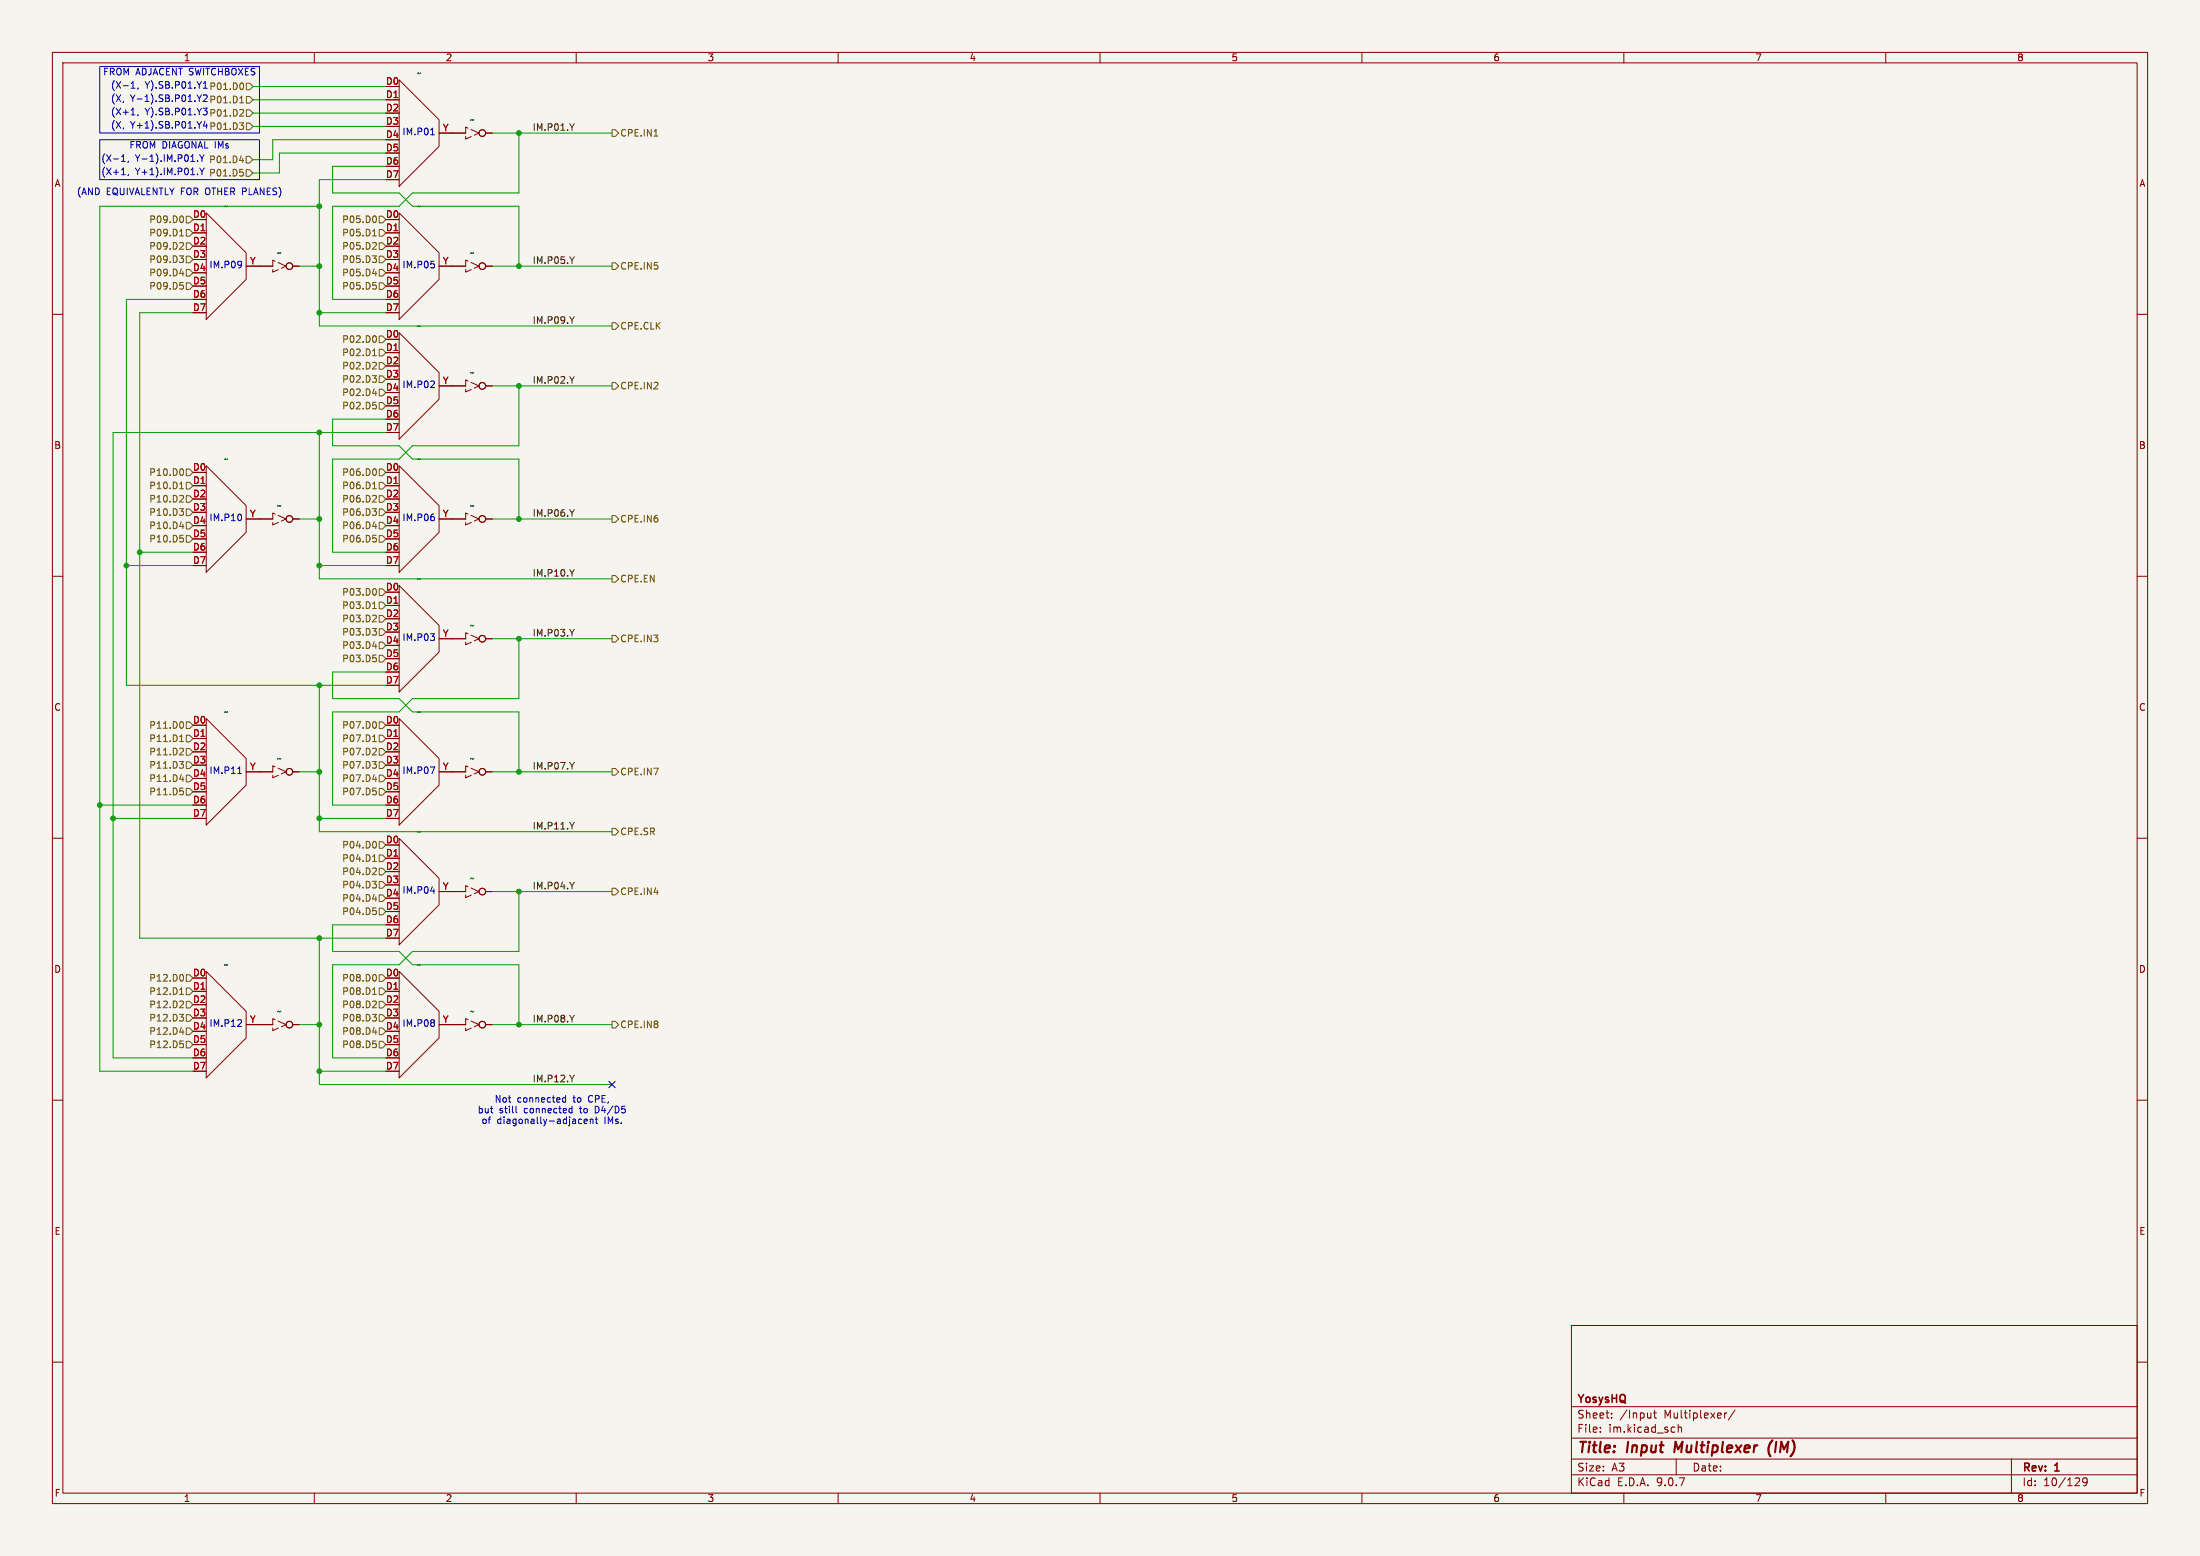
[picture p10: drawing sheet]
<svg xmlns="http://www.w3.org/2000/svg" width="420mm" height="297mm" viewBox="0 0 420 297" stroke-linecap="round" stroke-linejoin="round" font-family="sans-serif">
<path d="M0 0h420v297h-420z" fill="#f5f4ef" stroke="#f5f4ef" stroke-width=".19"/>
<g fill="none" stroke="#840000" stroke-width=".19">
<path d="M10 10h400v277h-400zM12 12h396v273h-396zM60 10v2M73.7 19.1h2.5M76.2 15.2l7.6 7.7v5l-7.6 7.7zM110 10v2M160 10v2M210 10v2M260 10v2M310 10v2M360 10v2M83.8 25.4h5.1"/>
<path d="M92.7 25.4h1.3M36.8 44.5h2.6M39.4 40.6l7.6 7.7v5l-7.6 7.7zM47 50.8h5.1M55.9 50.8h1.2M73.7 44.5h2.5M76.2 40.6l7.6 7.7v5l-7.6 7.7zM83.8 50.8h5.1M92.7 50.8h1.3M10 60h2M73.7 67.3h2.5M76.2 63.5l7.6 7.6v5.1l-7.6 7.6z"/>
<path d="M83.8 73.7h5.1M92.7 73.7h1.3M408 60h2M36.8 92.7h2.6M39.4 88.9l7.6 7.6v5.1l-7.6 7.6zM47 99.1h5.1M55.9 99.1h1.2M73.7 92.7h2.5M76.2 88.9l7.6 7.6v5.1l-7.6 7.6zM83.8 99.1h5.1M92.7 99.1h1.3M10 110h2"/>
<path d="M73.7 115.6h2.5M76.2 111.8l7.6 7.6v5.1l-7.6 7.6zM408 110h2M39.4 137.2l7.6 7.6v5.1l-7.6 7.6zM76.2 137.2l7.6 7.6v5.1l-7.6 7.6zM83.8 121.9h5.1M92.7 121.9h1.3M10 160h2M36.8 141h2.6M47 147.3h5.1M55.9 147.3h1.2M73.7 141h2.5"/>
<path d="M83.8 147.3h5.1M92.7 147.3h1.3M408 160h2M73.7 163.8h2.5M76.2 160l7.6 7.6v5.1l-7.6 7.6zM83.8 170.2h5.1M92.7 170.2h1.3M36.8 189.2h2.6M39.4 185.4l7.6 7.6v5.1l-7.6 7.6zM47 195.6h5.1M55.9 195.6h1.2M73.7 189.2h2.5"/>
<path d="M76.2 185.4l7.6 7.6v5.1l-7.6 7.6zM83.8 195.6h5.1M92.7 195.6h1.3M10 210h2M408 210h2M300 253h108v32h-108zM10 260h2M300 278.5h108M300 274.5h108M300 268.5h108M305.5 273.2v.2M305.5 272.5v.1"/>
<path d="M307.7 270.5v.2M307.7 269.8v.1M315.2 269.7v1M315.2 270.5l-.1 .1M315.7 269.7h.5M315.9 269.2v1.3l.3 .2M320 278.5v3M320.4 271.9v1.5M320.4 272.5l.2-.1 .3 .1 .1 .9M329.2 269.7v1M329.7 269.7l-.3 .1-.2 .2M331.2 269.1l-1.3 1.9"/>
<path d="M384 278.5v6.5M408 260h2M60 285v2M110 285v2M160 285v2M210 285v2M260 285v2M300 281.5h108M310 285v2M360 285v2M398.4 282.7l-.2 .3h-.3l-.3-.3 .1-.5 .5-.1 .2 .1a.99 .99 0 0 1-.4 1.4h-.3"/>
<circle cx="92.1" cy="25.4" r=".63"/>
<circle cx="55.2" cy="50.8" r=".63"/>
<circle cx="92.1" cy="50.8" r=".63"/>
<circle cx="92.1" cy="73.7" r=".63"/>
<circle cx="55.2" cy="99.1" r=".63"/>
<circle cx="92.1" cy="99.1" r=".63"/>
<circle cx="92.1" cy="121.9" r=".63"/>
<circle cx="55.2" cy="147.3" r=".63"/>
<circle cx="92.1" cy="147.3" r=".63"/>
<circle cx="92.1" cy="170.2" r=".63"/>
<circle cx="55.2" cy="195.6" r=".63"/>
<circle cx="92.1" cy="195.6" r=".63"/>
</g>
<path d="M319.9 275.2l-.3 2M338.4 274.9a2.35 2.35 0 0 0-.4 3.1" fill="none" stroke="#840000" stroke-width=".4"/>
<path d="M91.4 25.4l-2.5-1.1v2.2l2.5-1.1M54.6 50.8l-2.5-1.1v2.2l2.5-1.1M91.4 50.8l-2.5-1.1v2.2l2.5-1.1M91.4 73.7l-2.5-1.2v2.3l2.5-1.1M54.6 99.1l-2.5-1.2v2.3l2.5-1.1M91.4 99.1l-2.5-1.2v2.3l2.5-1.1M91.4 121.9l-2.5-1.1v2.3l2.5-1.2M54.6 147.3l-2.5-1.1v2.3l2.5-1.2M91.4 147.3l-2.5-1.1v2.3l2.5-1.2M91.4 170.2l-2.5-1.2v2.3l2.5-1.1M54.6 195.6l-2.5-1.2v2.3l2.5-1.1M91.4 195.6l-2.5-1.2v2.3l2.5-1.1" fill="none" stroke="#840000" stroke-width=".19" stroke-dasharray="1.7 .6"/>
<g fill="none" stroke="#725600" stroke-width=".19">
<path d="M45.8 19.6h.7M46 18.5l.1-.1v1.2M46.2 15.8a.79 .79 0 0 1 0 1.3M47 15.9h.7l.6 .6-.6 .6h-.7zM47 18.4h.7l.6 .7-.6 .6h-.7zM45.7 23.4h.8l-.4 .5M45.7 30.6h.8M45.8 32.3h.6M46.2 32.8l.3 .3v.3l-.3 .2M46.3 20.9l.2 .2-.1 .3-.7 .8h.8M46.3 23.9l.2 .3v.3l-.2 .2M46.3 30.2v.9"/>
<path d="M47 29.8h.6l.7 .7-.7 .6h-.6zM47 32.4h.6l.7 .6-.7 .7h-.6zM47 21h.7l.6 .6-.6 .6h-.7zM47 23.5h.7l.6 .6-.6 .7h-.7zM116.8 24.8h.7l.6 .6-.6 .6h-.7zM124.9 26h.7M34.2 48.8h.8l-.4 .5M34.3 52.2h.8M34.3 45h.7M34.4 53.9h.6M34.5 43.9l.2-.1v1.2M34.7 41.2a.79 .79 0 0 1 0 1.3"/>
<path d="M34.8 46.3l.2 .2v.3l-.8 .8h.8M34.8 49.3l.2 .3v.3l-.2 .2M34.8 54.4l.2 .2v.3l-.2 .3M34.9 51.8v.8M35.6 54h.6l.6 .6-.6 .6h-.6zM35.6 46.4h.6l.6 .6-.6 .6h-.6zM35.6 41.3h.6l.6 .6-.6 .6h-.6zM35.6 48.9h.6l.6 .6-.6 .7h-.6zM35.6 43.8h.6l.6 .7-.6 .6h-.6zM35.6 51.4h.6l.6 .7-.6 .6h-.6zM71.1 48.8h.8l-.5 .5M71.1 52.2h.8"/>
<path d="M71.1 45h.8M71.2 53.9h.6M71.4 43.9l.1-.1v1.2M71.6 41.2a.79 .79 0 0 1 0 1.3M71.6 46.3l.3 .2-.1 .3-.7 .8h.8M71.6 49.3l.3 .3v.3l-.3 .2M71.6 54.4l.3 .2v.3l-.3 .3M71.7 51.8v.8M72.4 51.4h.6l.7 .7-.7 .6h-.6zM72.4 43.8h.6l.7 .7-.7 .6h-.6zM72.4 54h.6l.7 .6-.7 .6h-.6zM72.4 46.4h.6l.7 .6-.7 .6h-.6z"/>
<path d="M72.4 48.9h.6l.7 .6-.7 .7h-.6zM72.4 41.3h.6l.7 .6-.7 .6h-.6zM116.8 50.2h.7l.6 .6-.6 .6h-.7zM71.1 71.7h.8l-.5 .5M71.1 67.9h.8M71.1 75.1h.8M71.2 76.8h.6M71.4 66.8l.1-.2v1.3M71.6 64.1a.79 .79 0 0 1 0 1.2M71.6 69.2l.3 .2-.1 .3-.7 .7h.8M71.6 72.2l.3 .2v.3l-.3 .3M71.6 77.3l.3 .2v.3l-.3 .2"/>
<path d="M71.7 74.7v.8M72.4 66.7h.6l.7 .6-.7 .6h-.6zM72.4 71.8h.6l.7 .6-.7 .6h-.6zM72.4 76.8h.6l.7 .7-.7 .6h-.6zM72.4 64.1h.6l.7 .7-.7 .6h-.6zM72.4 69.2h.6l.7 .7-.7 .6h-.6zM72.4 74.3h.6l.7 .6-.7 .7h-.6zM116.8 61.6h.7l.6 .6-.6 .7h-.7zM116.8 73h.7l.6 .7-.6 .6h-.7zM34.2 97.1h.8l-.4 .5M34.3 93.3h.7M34.5 92.2l.2-.2v1.3"/>
<path d="M34.7 89.5a.79 .79 0 0 1 0 1.2M34.8 94.6l.2 .2v.3l-.8 .7h.8M34.8 97.6l.2 .2v.3l-.2 .3M35.6 92.1h.6l.6 .6-.6 .6h-.6zM35.6 97.2h.6l.6 .6-.6 .6h-.6zM35.6 89.5h.6l.6 .7-.6 .6h-.6zM35.6 94.6h.6l.6 .7-.6 .6h-.6zM35.6 99.7h.6l.6 .6-.6 .7h-.6zM71.1 97.1h.8l-.5 .5M71.1 93.3h.8M71.4 92.2l.1-.2v1.3M71.6 89.5a.79 .79 0 0 1 0 1.2"/>
<path d="M71.6 94.6l.3 .2-.1 .3-.7 .7h.8M71.6 97.6l.3 .2v.3l-.3 .3M72.4 99.7h.6l.7 .6-.7 .7h-.6zM72.4 97.2h.6l.7 .6-.7 .6h-.6zM72.4 92.1h.6l.7 .6-.7 .6h-.6zM72.4 94.6h.6l.7 .7-.7 .6h-.6zM72.4 89.5h.6l.7 .7-.7 .6h-.6zM116.8 98.4h.7l.6 .7-.6 .6h-.7zM34.3 100.5h.8M34.4 102.2h.6M34.8 102.7l.2 .2v.3l-.2 .2M34.9 100.1v.8"/>
<path d="M35.6 102.2h.6l.6 .7-.6 .6h-.6zM71.1 120h.8l-.5 .4M71.1 100.5h.8M71.1 116.1h.8M71.2 102.2h.6M71.4 115.1l.1-.2v1.2M71.6 112.3a.79 .79 0 0 1 0 1.3M71.6 102.7l.3 .2v.3l-.3 .2M71.6 117.4l.3 .3-.1 .3-.7 .7h.8M71.7 100.1v.8M72.4 112.4h.6l.7 .6-.7 .7h-.6zM72.4 102.2h.6l.7 .7-.7 .6h-.6z"/>
<path d="M72.4 114.9h.6l.7 .7-.7 .6h-.6zM72.4 117.5h.6l.7 .6-.7 .6h-.6zM116.8 109.9h.7l.6 .6-.6 .6h-.7zM34.7 137.7a.79 .79 0 0 1 0 1.3M35.6 137.8h.6l.6 .6-.6 .7h-.6zM71.1 123.3h.8M71.2 125h.6M71.6 137.7a.79 .79 0 0 1 0 1.3M71.6 120.4l.3 .3v.3l-.3 .2M71.6 125.5l.3 .3v.3l-.3 .2M71.7 122.9v.9M72.4 137.8h.6l.7 .6-.7 .7h-.6z"/>
<path d="M72.4 120h.6l.7 .7-.7 .6h-.6zM72.4 122.6h.6l.7 .6-.7 .6h-.6zM72.4 125.1h.6l.7 .6-.7 .7h-.6zM116.8 121.3h.7l.6 .6-.6 .7h-.7zM34.2 145.4h.8l-.4 .4M34.3 141.5h.7M34.3 148.7h.8M34.4 150.4h.6M34.5 140.5l.2-.2v1.2M34.8 142.8l.2 .3v.3l-.8 .7h.8M34.8 145.8l.2 .3v.3l-.2 .2M34.8 150.9l.2 .3v.3l-.2 .2"/>
<path d="M34.9 148.3v.9M35.6 145.4h.6l.6 .7-.6 .6h-.6zM35.6 148h.6l.6 .6-.6 .6h-.6zM35.6 150.5h.6l.6 .6-.6 .7h-.6zM35.6 140.3h.6l.6 .7-.6 .6h-.6zM35.6 142.9h.6l.6 .6-.6 .6h-.6zM71.1 145.4h.8l-.5 .4M71.1 141.5h.8M71.1 148.7h.8M71.2 150.4h.6M71.4 140.5l.1-.2v1.2M71.6 142.8l.3 .3-.1 .3-.7 .7h.8"/>
<path d="M71.6 145.8l.3 .3v.3l-.3 .2M71.6 150.9l.3 .3v.3l-.3 .2M71.7 148.3v.9M72.4 140.3h.6l.7 .7-.7 .6h-.6zM72.4 145.4h.6l.7 .7-.7 .6h-.6zM72.4 142.9h.6l.7 .6-.7 .6h-.6zM72.4 148h.6l.7 .6-.7 .6h-.6zM72.4 150.5h.6l.7 .6-.7 .7h-.6zM116.8 146.7h.7l.6 .6-.6 .7h-.7zM116.8 158.1h.7l.6 .7-.6 .6h-.7zM71.1 168.2h.8l-.5 .5M71.1 164.4h.8"/>
<path d="M71.1 171.6h.8M71.2 173.3h.6M71.4 163.3l.1-.2v1.3M71.6 160.6a.79 .79 0 0 1 0 1.3M71.6 165.7l.3 .2-.1 .3-.7 .7h.8M71.6 168.7l.3 .2v.3l-.3 .3M71.6 173.8l.3 .2v.3l-.3 .3M71.7 171.2v.8M72.4 160.7h.6l.7 .6-.7 .6h-.6zM72.4 163.2h.6l.7 .6-.7 .7h-.6zM72.4 173.4h.6l.7 .6-.7 .6h-.6zM72.4 165.7h.6l.7 .7-.7 .6h-.6z"/>
<path d="M72.4 168.3h.6l.7 .6-.7 .6h-.6zM72.4 170.8h.6l.7 .7-.7 .6h-.6zM116.8 169.5h.7l.6 .7-.6 .6h-.7zM34.2 193.6h.8l-.4 .5M34.3 197h.8M34.3 189.8h.7M34.4 198.7h.6M34.5 188.7l.2-.2v1.3M34.7 186a.79 .79 0 0 1 0 1.3M34.8 199.2l.2 .2v.3l-.2 .3M34.8 191.1l.2 .2v.3l-.8 .7h.8M34.8 194.1l.2 .2v.3l-.2 .3"/>
<path d="M34.9 196.6v.8M35.6 196.2h.6l.6 .7-.6 .6h-.6zM35.6 198.8h.6l.6 .6-.6 .6h-.6zM35.6 191.1h.6l.6 .7-.6 .6h-.6zM35.6 193.7h.6l.6 .6-.6 .6h-.6zM35.6 186.1h.6l.6 .6-.6 .6h-.6zM35.6 188.6h.6l.6 .6-.6 .7h-.6zM71.1 193.6h.8l-.5 .5M71.1 197h.8M71.1 189.8h.8M71.2 198.7h.6M71.4 188.7l.1-.2v1.3"/>
<path d="M71.6 186a.79 .79 0 0 1 0 1.3M71.6 191.1l.3 .2-.1 .3-.7 .7h.8M71.6 194.1l.3 .2v.3l-.3 .3M71.6 199.2l.3 .2v.3l-.3 .3M71.7 196.6v.8M72.4 196.2h.6l.7 .7-.7 .6h-.6zM72.4 186.1h.6l.7 .6-.7 .6h-.6zM72.4 198.8h.6l.7 .6-.7 .6h-.6zM72.4 188.6h.6l.7 .6-.7 .7h-.6zM72.4 193.7h.6l.7 .6-.7 .6h-.6zM72.4 191.1h.6l.7 .7-.7 .6h-.6zM116.8 194.9h.7l.6 .7-.6 .6h-.7z"/>
</g>
<path d="M109.6 23.6l-.4 .7M109.6 49l-.4 .7M109.6 71.9l-.4 .6M109.6 60.4l-.4 .7M109.6 97.3l-.4 .6M109.6 108.7l-.4 .7M109.6 120.1l-.4 .7M109.6 157l-.4 .6M109.6 145.5l-.4 .7M109.6 168.4l-.4 .7M109.6 193.8l-.4 .7M109.6 205.2l-.4 .7" fill="none" stroke="#0f0f0f" stroke-width=".19"/>
<g fill="none" stroke="#009600" stroke-width=".19">
<path d="M73.7 16.5l-25.4 .1M73.7 19.1h-25.4M61 39.4h-42v165.1h17.8M73.7 31.8h-10.2v5h12.7l2.5 2.6h20.4v11.4M73.7 34.3h-12.7v27.9h55.8M73.7 24.1l-25.4 .1M73.7 29.2h-20.4v3.8h-5M73.7 21.6h-25.4M73.7 26.7h-21.6v3.8h-3.8M94 25.4h22.8M99.1 25.4v11.4h-20.4l-2.5 2.6h-12.7v17.8h10.2M36.8 57.2h-12.7v73.6h49.6"/>
<path d="M36.8 59.7h-10.1v119.4h47M57.1 50.8h3.9M61 59.7h12.7M94 50.8h22.8M94 73.7h22.8M99.1 73.7v11.4h-20.4l-2.5 2.5h-12.7v17.8h10.2M57.1 99.1h3.9M61 82.6v27.9h55.8M73.7 80h-10.2v5.1h12.7l2.5 2.5h20.4v11.5M73.7 82.6h-52.1v119.3h15.2M94 99.1h22.8M24.1 108h12.7"/>
<path d="M26.7 105.4h10.1M61 108h12.7M61 130.8v28h55.8M73.7 128.3h-10.2v5.1h12.7l2.5 2.5h20.4v11.4M94 121.9h22.8M99.1 121.9v11.5h-20.4l-2.5 2.5h-12.7v17.8h10.2M19 153.7h17.8M21.6 156.2h15.2M57.1 147.3h3.9M61 156.2h12.7M94 147.3h22.8M61 179.1v27.9h55.8"/>
<path d="M73.7 176.5h-10.2v5.1h12.7l2.5 2.6h20.4v11.4M94 170.2h22.8M99.1 170.2v11.4h-20.4l-2.5 2.6h-12.7v17.7h10.2M57.1 195.6h3.9M94 195.6h22.8M61 204.5h12.7"/>
</g>
<path d="M116.2 206.4l1.2 1.2M117.4 206.4l-1.2 1.2" fill="none" stroke="#000084" stroke-width=".19"/>
<g fill="none" stroke="#0000c2" stroke-width=".19">
<path d="M19 12.7h30.5v12.7h-30.5zM25 16.8h.8M25.3 15.8l.1-.2v1.2M26.4 16.8l-.2 .2M37.6 18.1l.4 .7M38 18.8v.6M38.5 18.1l-.5 .7M38.8 16.8h.8M38.8 15.9l.4-.3v1.2M39.4 18.2l-.4-.1-.2 .1M39.5 18.7l-.7 .7h.8M19 26.7h30.5v7.6h-30.5z"/>
<path d="M23.2 30.8h.7M23.4 29.7l.2-.2v1.3M24.5 30.7l-.1 .3M24.5 33.3l-.1 .2M26.4 21.9l-.2 .2M37.7 30.7v.1M38.1 29.5l.5 .7M38.1 32.1l.5 .6M38.5 23.2l-.5 .7M38.6 30.2v.6M38.6 32.7v.6M38.8 20.6h.8l-.5 .5 .3 .1"/>
<path d="M39 29.5l-.4 .7M39 32.1l-.4 .6M39.1 23.1l-.3 .9h.8M39.4 21.9h-.5M82.2 25.7h.7M46 49.9l.1 .7-.2 .4M46.1 50.4l-.1 .2M82.3 49.9h.6M82.8 50.4l.1 .2-.1 .5M82.8 72.8l.1 .2v.3l-.7 .7h.7M46.1 98.4v.7M82.9 98.7v.6"/>
<path d="M82.2 121h.7l-.4 .5M82.9 121.6v.5M45.4 147.6h.7M82.2 146.4h.8l-.5 1.2M82.2 170.1h.8M46 194.7l.1 .2v.3l-.8 .7h.8M82.9 194.8v.3M82.9 195.3v.5M98.5 211.1v1.1l.2 .2M107.4 210.1l.2 .3 .4-.1M108 209.1v1.3M108 209.6l-.4-.1-.2 .3"/>
<path d="M108.7 212.4h.5M108.7 211.6h.5M109.2 211.1v1.3M110.7 213.6l.3 .1M111 214.4l-.3 .1M111.5 214l.6-.1v-.2l-.4-.1-.2 .2 .1 .6h.5M112.7 213.7l.1-.1 .4 .1v.8M112.7 213.6v.9M113.6 213.6h.5M113.8 213.2v1.1l.3 .2"/>
</g>
<g fill="#009600" stroke="#009600" stroke-width=".19">
<circle cx="99.1" cy="195.6" r=".46"/>
<circle cx="61" cy="147.3" r=".46"/>
<circle cx="61" cy="130.8" r=".46"/>
<circle cx="99.1" cy="147.3" r=".46"/>
<circle cx="99.1" cy="170.2" r=".46"/>
<circle cx="61" cy="156.2" r=".46"/>
<circle cx="61" cy="179.1" r=".46"/>
<circle cx="19" cy="153.7" r=".46"/>
<circle cx="21.6" cy="156.2" r=".46"/>
<circle cx="61" cy="195.6" r=".46"/>
<circle cx="61" cy="204.5" r=".46"/>
<circle cx="99.1" cy="73.7" r=".46"/>
<circle cx="99.1" cy="25.4" r=".46"/>
<circle cx="61" cy="39.4" r=".46"/>
<circle cx="99.1" cy="50.8" r=".46"/>
<circle cx="61" cy="50.8" r=".46"/>
<circle cx="61" cy="82.6" r=".46"/>
<circle cx="61" cy="99.1" r=".46"/>
<circle cx="61" cy="108" r=".46"/>
<circle cx="61" cy="59.7" r=".46"/>
<circle cx="26.7" cy="105.4" r=".46"/>
<circle cx="24.1" cy="108" r=".46"/>
<circle cx="99.1" cy="99.1" r=".46"/>
<circle cx="99.1" cy="121.9" r=".46"/>
</g>
<g font-size="2.8" fill="#840000">
<text x="301" y="277.9">Title:</text>
<text x="310.6" y="277.9">Input</text>
<text x="320.5" y="277.9">Multiplexer</text>
<text x="339.2" y="277.9">(IM)</text>
</g>
<g font-size="2.1" fill="#840000">
<text x="301" y="268.2">YosysHQ</text>
<text x="301" y="273.7">File:</text>
<text x="301" y="271">Sheet:</text>
<text x="307.1" y="273.7">im.kicad_sch</text>
<text x="309.2" y="271">/Input</text>
<text x="317.7" y="271">Multiplexer/</text>
<text x="301" y="281.1">Size:</text>
<text x="307.6" y="281.1">A3</text>
<text x="323" y="281.1">Date:</text>
<text x="386" y="281.3">Rev:</text>
<text x="392.4" y="281.3">1</text>
<text x="301" y="283.9">KiCad</text>
<text x="308.7" y="283.9">E.D.A.</text>
<text x="316.3" y="283.9">9.0.7</text>
<text x="386" y="283.9">Id:</text>
<text x="390.1" y="283.9">10/129</text>
</g>
<g font-size="1.8" fill="#840000">
<text x="35" y="11.9">1</text>
<text x="85" y="11.9">2</text>
<text x="135" y="11.9">3</text>
<text x="185" y="11.9">4</text>
<text x="235" y="11.9">5</text>
<text x="285" y="11.9">6</text>
<text x="335" y="11.9">7</text>
<text x="385" y="11.9">8</text>
<text x="10.3" y="35.9">A</text>
<text x="408.3" y="35.9">A</text>
<text x="10.3" y="85.9">B</text>
<text x="408.2" y="85.9">B</text>
<text x="10.3" y="135.9">C</text>
<text x="408.2" y="135.9">C</text>
<text x="10.3" y="185.9">D</text>
<text x="408.2" y="185.9">D</text>
<text x="10.3" y="235.9">E</text>
<text x="408.3" y="235.9">E</text>
<text x="10.3" y="285.9">F</text>
<text x="35" y="286.9">1</text>
<text x="85" y="286.9">2</text>
<text x="135" y="286.9">3</text>
<text x="185" y="286.9">4</text>
<text x="235" y="286.9">5</text>
<text x="285" y="286.9">6</text>
<text x="335" y="286.9">7</text>
<text x="385" y="286.9">8</text>
<text x="408.3" y="285.9">F</text>
</g>
<g font-size="1.8" fill="#0000c2">
<text x="19.6" y="14.6">FROM ADJACENT SWITCHBOXES</text>
<text x="21.1" y="17.1">(X-1,</text>
<text x="27.7" y="17.1">Y).SB.P01.Y1</text>
<text x="21.1" y="19.7">(X,</text>
<text x="21.1" y="22.2">(X+1,</text>
<text x="24.9" y="19.7">Y-1).SB.P01.Y2</text>
<text x="27.7" y="22.2">Y).SB.P01.Y3</text>
<text x="39.9" y="19.9">P01.D1</text>
<text x="39.9" y="22.5">P01.D2</text>
<text x="21.1" y="24.7">(X,</text>
<text x="24.6" y="28.6">FROM DIAGONAL IMs</text>
<text x="24.9" y="24.7">Y+1).SB.P01.Y4</text>
<text x="39.9" y="25">P01.D3</text>
<text x="76.7" y="26">IM.P01</text>
<text x="19.2" y="31.1">(X-1,</text>
<text x="19.2" y="33.6">(X+1,</text>
<text x="25.8" y="31.1">Y-1).IM.P01.Y</text>
<text x="25.8" y="33.6">Y+1).IM.P01.Y</text>
<text x="14.6" y="37.4">(AND</text>
<text x="20.3" y="37.4">EQUIVALENTLY FOR OTHER PLANES)</text>
<text x="39.9" y="51.4">IM.P09</text>
<text x="76.7" y="51.4">IM.P05</text>
<text x="76.7" y="74.3">IM.P02</text>
<text x="39.9" y="99.7">IM.P10</text>
<text x="76.7" y="99.7">IM.P06</text>
<text x="76.7" y="122.5">IM.P03</text>
<text x="39.9" y="147.9">IM.P11</text>
<text x="76.7" y="147.9">IM.P07</text>
<text x="76.7" y="170.8">IM.P04</text>
<text x="39.9" y="196.2">IM.P12</text>
<text x="76.7" y="196.2">IM.P08</text>
<text x="91.1" y="212.7">but</text>
<text x="91.8" y="214.7">of</text>
<text x="94.3" y="210.7">Not</text>
<text x="94.9" y="214.7">diagonally-adjacent</text>
<text x="95.3" y="212.7">still</text>
<text x="98.7" y="210.7">connected</text>
<text x="100.2" y="212.7">connected</text>
<text x="109.6" y="210.7">to</text>
<text x="111" y="212.7">to</text>
<text x="112.6" y="210.7">CPE,</text>
<text x="114" y="212.7">D4/D5</text>
<text x="115.5" y="214.7">IMs.</text>
</g>
<g font-size="1.8" fill="#725600">
<text x="39.9" y="17.4">P01.D0</text>
<text x="118.3" y="26.3">CPE.IN1</text>
<text x="39.8" y="31.3">P01.D4</text>
<text x="39.8" y="33.9">P01.D5</text>
<text x="28.4" y="47.9">P09.D2</text>
<text x="28.4" y="42.8">P09.D0</text>
<text x="28.4" y="45.3">P09.D1</text>
<text x="65.2" y="45.3">P05.D1</text>
<text x="65.2" y="47.9">P05.D2</text>
<text x="65.2" y="42.8">P05.D0</text>
<text x="28.4" y="50.4">P09.D3</text>
<text x="28.4" y="52.9">P09.D4</text>
<text x="65.2" y="52.9">P05.D4</text>
<text x="65.2" y="50.4">P05.D3</text>
<text x="118.3" y="51.7">CPE.IN5</text>
<text x="28.4" y="55.5">P09.D5</text>
<text x="65.2" y="55.5">P05.D5</text>
<text x="65.2" y="65.6">P02.D0</text>
<text x="118.3" y="63.1">CPE.CLK</text>
<text x="65.2" y="68.2">P02.D1</text>
<text x="65.2" y="70.7">P02.D2</text>
<text x="65.2" y="73.3">P02.D3</text>
<text x="65.2" y="75.8">P02.D4</text>
<text x="118.3" y="74.5">CPE.IN2</text>
<text x="65.2" y="78.3">P02.D5</text>
<text x="28.4" y="93.6">P10.D1</text>
<text x="28.4" y="91">P10.D0</text>
<text x="65.2" y="93.6">P06.D1</text>
<text x="65.2" y="91">P06.D0</text>
<text x="28.4" y="98.7">P10.D3</text>
<text x="28.4" y="96.1">P10.D2</text>
<text x="28.4" y="101.2">P10.D4</text>
<text x="65.2" y="101.2">P06.D4</text>
<text x="65.2" y="98.7">P06.D3</text>
<text x="65.2" y="96.1">P06.D2</text>
<text x="118.3" y="99.9">CPE.IN6</text>
<text x="28.4" y="103.7">P10.D5</text>
<text x="65.2" y="103.7">P06.D5</text>
<text x="65.2" y="113.9">P03.D0</text>
<text x="118.3" y="111.4">CPE.EN</text>
<text x="65.2" y="116.4">P03.D1</text>
<text x="65.2" y="119">P03.D2</text>
<text x="65.2" y="121.5">P03.D3</text>
<text x="65.2" y="124.1">P03.D4</text>
<text x="118.3" y="122.8">CPE.IN3</text>
<text x="65.2" y="126.6">P03.D5</text>
<text x="28.4" y="139.3">P11.D0</text>
<text x="28.4" y="141.8">P11.D1</text>
<text x="65.2" y="141.8">P07.D1</text>
<text x="65.2" y="139.3">P07.D0</text>
<text x="28.4" y="146.9">P11.D3</text>
<text x="28.4" y="149.5">P11.D4</text>
<text x="28.4" y="144.4">P11.D2</text>
<text x="65.2" y="146.9">P07.D3</text>
<text x="65.2" y="144.4">P07.D2</text>
<text x="65.2" y="149.5">P07.D4</text>
<text x="118.3" y="148.2">CPE.IN7</text>
<text x="28.4" y="152">P11.D5</text>
<text x="65.2" y="152">P07.D5</text>
<text x="118.3" y="159.6">CPE.SR</text>
<text x="65.2" y="162.2">P04.D0</text>
<text x="65.2" y="164.7">P04.D1</text>
<text x="65.2" y="167.2">P04.D2</text>
<text x="65.2" y="169.8">P04.D3</text>
<text x="65.2" y="172.3">P04.D4</text>
<text x="118.3" y="171">CPE.IN4</text>
<text x="65.2" y="174.9">P04.D5</text>
<text x="28.4" y="187.6">P12.D0</text>
<text x="28.4" y="190.1">P12.D1</text>
<text x="65.2" y="187.6">P08.D0</text>
<text x="65.2" y="190.1">P08.D1</text>
<text x="28.4" y="197.7">P12.D4</text>
<text x="28.4" y="192.6">P12.D2</text>
<text x="28.4" y="195.2">P12.D3</text>
<text x="65.2" y="197.7">P08.D4</text>
<text x="65.2" y="195.2">P08.D3</text>
<text x="65.2" y="192.6">P08.D2</text>
<text x="118.3" y="196.4">CPE.IN8</text>
<text x="28.4" y="200.3">P12.D5</text>
<text x="65.2" y="200.3">P08.D5</text>
</g>
<g font-size="1.8" fill="#a90000">
<text x="73.6" y="16.3">D0</text>
<text x="73.6" y="18.8">D1</text>
<text x="73.6" y="21.3">D2</text>
<text x="73.6" y="23.9">D3</text>
<text x="73.6" y="26.4">D4</text>
<text x="73.6" y="29">D5</text>
<text x="84.4" y="25.1">Y</text>
<text x="73.6" y="31.5">D6</text>
<text x="73.6" y="34">D7</text>
<text x="36.8" y="41.7">D0</text>
<text x="73.6" y="41.7">D0</text>
<text x="36.8" y="44.2">D1</text>
<text x="36.8" y="46.7">D2</text>
<text x="73.6" y="44.2">D1</text>
<text x="73.6" y="46.7">D2</text>
<text x="36.8" y="49.3">D3</text>
<text x="36.8" y="51.8">D4</text>
<text x="47.6" y="50.5">Y</text>
<text x="73.6" y="49.3">D3</text>
<text x="73.6" y="51.8">D4</text>
<text x="84.4" y="50.5">Y</text>
<text x="36.8" y="54.4">D5</text>
<text x="36.8" y="56.9">D6</text>
<text x="36.8" y="59.4">D7</text>
<text x="73.6" y="54.4">D5</text>
<text x="73.6" y="56.9">D6</text>
<text x="73.6" y="59.4">D7</text>
<text x="73.6" y="64.5">D0</text>
<text x="73.6" y="67.1">D1</text>
<text x="73.6" y="69.6">D2</text>
<text x="73.6" y="72.1">D3</text>
<text x="73.6" y="74.7">D4</text>
<text x="73.6" y="77.2">D5</text>
<text x="84.4" y="73.4">Y</text>
<text x="73.6" y="79.8">D6</text>
<text x="73.6" y="82.3">D7</text>
<text x="36.8" y="89.9">D0</text>
<text x="73.6" y="89.9">D0</text>
<text x="36.8" y="92.5">D1</text>
<text x="36.8" y="95">D2</text>
<text x="73.6" y="92.5">D1</text>
<text x="73.6" y="95">D2</text>
<text x="36.8" y="97.5">D3</text>
<text x="36.8" y="100.1">D4</text>
<text x="47.6" y="98.8">Y</text>
<text x="73.6" y="97.5">D3</text>
<text x="73.6" y="100.1">D4</text>
<text x="84.4" y="98.8">Y</text>
<text x="36.8" y="102.6">D5</text>
<text x="36.8" y="105.2">D6</text>
<text x="36.8" y="107.7">D7</text>
<text x="73.6" y="102.6">D5</text>
<text x="73.6" y="105.2">D6</text>
<text x="73.6" y="107.7">D7</text>
<text x="73.6" y="112.8">D0</text>
<text x="73.6" y="115.3">D1</text>
<text x="73.6" y="117.9">D2</text>
<text x="73.6" y="120.4">D3</text>
<text x="73.6" y="122.9">D4</text>
<text x="73.6" y="125.5">D5</text>
<text x="84.4" y="121.7">Y</text>
<text x="73.6" y="128">D6</text>
<text x="73.6" y="130.6">D7</text>
<text x="36.8" y="138.2">D0</text>
<text x="36.8" y="140.7">D1</text>
<text x="36.8" y="143.3">D2</text>
<text x="73.6" y="138.2">D0</text>
<text x="73.6" y="140.7">D1</text>
<text x="73.6" y="143.3">D2</text>
<text x="36.8" y="145.8">D3</text>
<text x="36.8" y="148.3">D4</text>
<text x="47.6" y="147.1">Y</text>
<text x="73.6" y="145.8">D3</text>
<text x="73.6" y="148.3">D4</text>
<text x="84.4" y="147.1">Y</text>
<text x="36.8" y="150.9">D5</text>
<text x="36.8" y="153.4">D6</text>
<text x="36.8" y="156">D7</text>
<text x="73.6" y="150.9">D5</text>
<text x="73.6" y="153.4">D6</text>
<text x="73.6" y="156">D7</text>
<text x="73.6" y="161">D0</text>
<text x="73.6" y="163.6">D1</text>
<text x="73.6" y="166.1">D2</text>
<text x="73.6" y="168.7">D3</text>
<text x="73.6" y="171.2">D4</text>
<text x="73.6" y="173.7">D5</text>
<text x="84.4" y="169.9">Y</text>
<text x="73.6" y="176.3">D6</text>
<text x="73.6" y="178.8">D7</text>
<text x="36.8" y="186.4">D0</text>
<text x="36.8" y="189">D1</text>
<text x="36.8" y="191.5">D2</text>
<text x="73.6" y="186.4">D0</text>
<text x="73.6" y="189">D1</text>
<text x="73.6" y="191.5">D2</text>
<text x="36.8" y="194.1">D3</text>
<text x="36.8" y="196.6">D4</text>
<text x="47.6" y="195.3">Y</text>
<text x="73.6" y="194.1">D3</text>
<text x="73.6" y="196.6">D4</text>
<text x="84.4" y="195.3">Y</text>
<text x="36.8" y="199.1">D5</text>
<text x="36.8" y="201.7">D6</text>
<text x="73.6" y="199.1">D5</text>
<text x="73.6" y="201.7">D6</text>
<text x="36.8" y="204.2">D7</text>
<text x="73.6" y="204.2">D7</text>
</g>
<g font-size="1.8" fill="#006464">
<text x="79.5" y="14.8">~</text>
<text x="89.6" y="23.7">~</text>
<text x="42.6" y="40.2">~</text>
<text x="79.5" y="40.2">~</text>
<text x="52.8" y="49.1">~</text>
<text x="89.6" y="49.1">~</text>
<text x="79.5" y="63.1">~</text>
<text x="89.6" y="72">~</text>
<text x="42.6" y="88.5">~</text>
<text x="79.5" y="88.5">~</text>
<text x="52.8" y="97.4">~</text>
<text x="89.6" y="97.4">~</text>
<text x="79.5" y="111.4">~</text>
<text x="89.6" y="120.2">~</text>
<text x="42.6" y="136.8">~</text>
<text x="79.5" y="136.8">~</text>
<text x="52.8" y="145.6">~</text>
<text x="89.6" y="145.6">~</text>
<text x="79.5" y="159.6">~</text>
<text x="89.6" y="168.5">~</text>
<text x="42.6" y="185">~</text>
<text x="79.5" y="185">~</text>
<text x="52.8" y="193.9">~</text>
<text x="89.6" y="193.9">~</text>
</g>
<g font-size="1.8" fill="#0f0f0f">
<text x="101.6" y="25.1">IM.P01.Y</text>
<text x="101.6" y="50.5">IM.P05.Y</text>
<text x="101.6" y="61.9">IM.P09.Y</text>
<text x="101.6" y="73.3">IM.P02.Y</text>
<text x="101.6" y="98.7">IM.P06.Y</text>
<text x="101.6" y="110.1">IM.P10.Y</text>
<text x="101.6" y="121.6">IM.P03.Y</text>
<text x="101.6" y="147">IM.P07.Y</text>
<text x="101.6" y="158.4">IM.P11.Y</text>
<text x="101.6" y="169.8">IM.P04.Y</text>
<text x="101.6" y="195.2">IM.P08.Y</text>
<text x="101.6" y="206.7">IM.P12.Y</text>
</g>
</svg>
